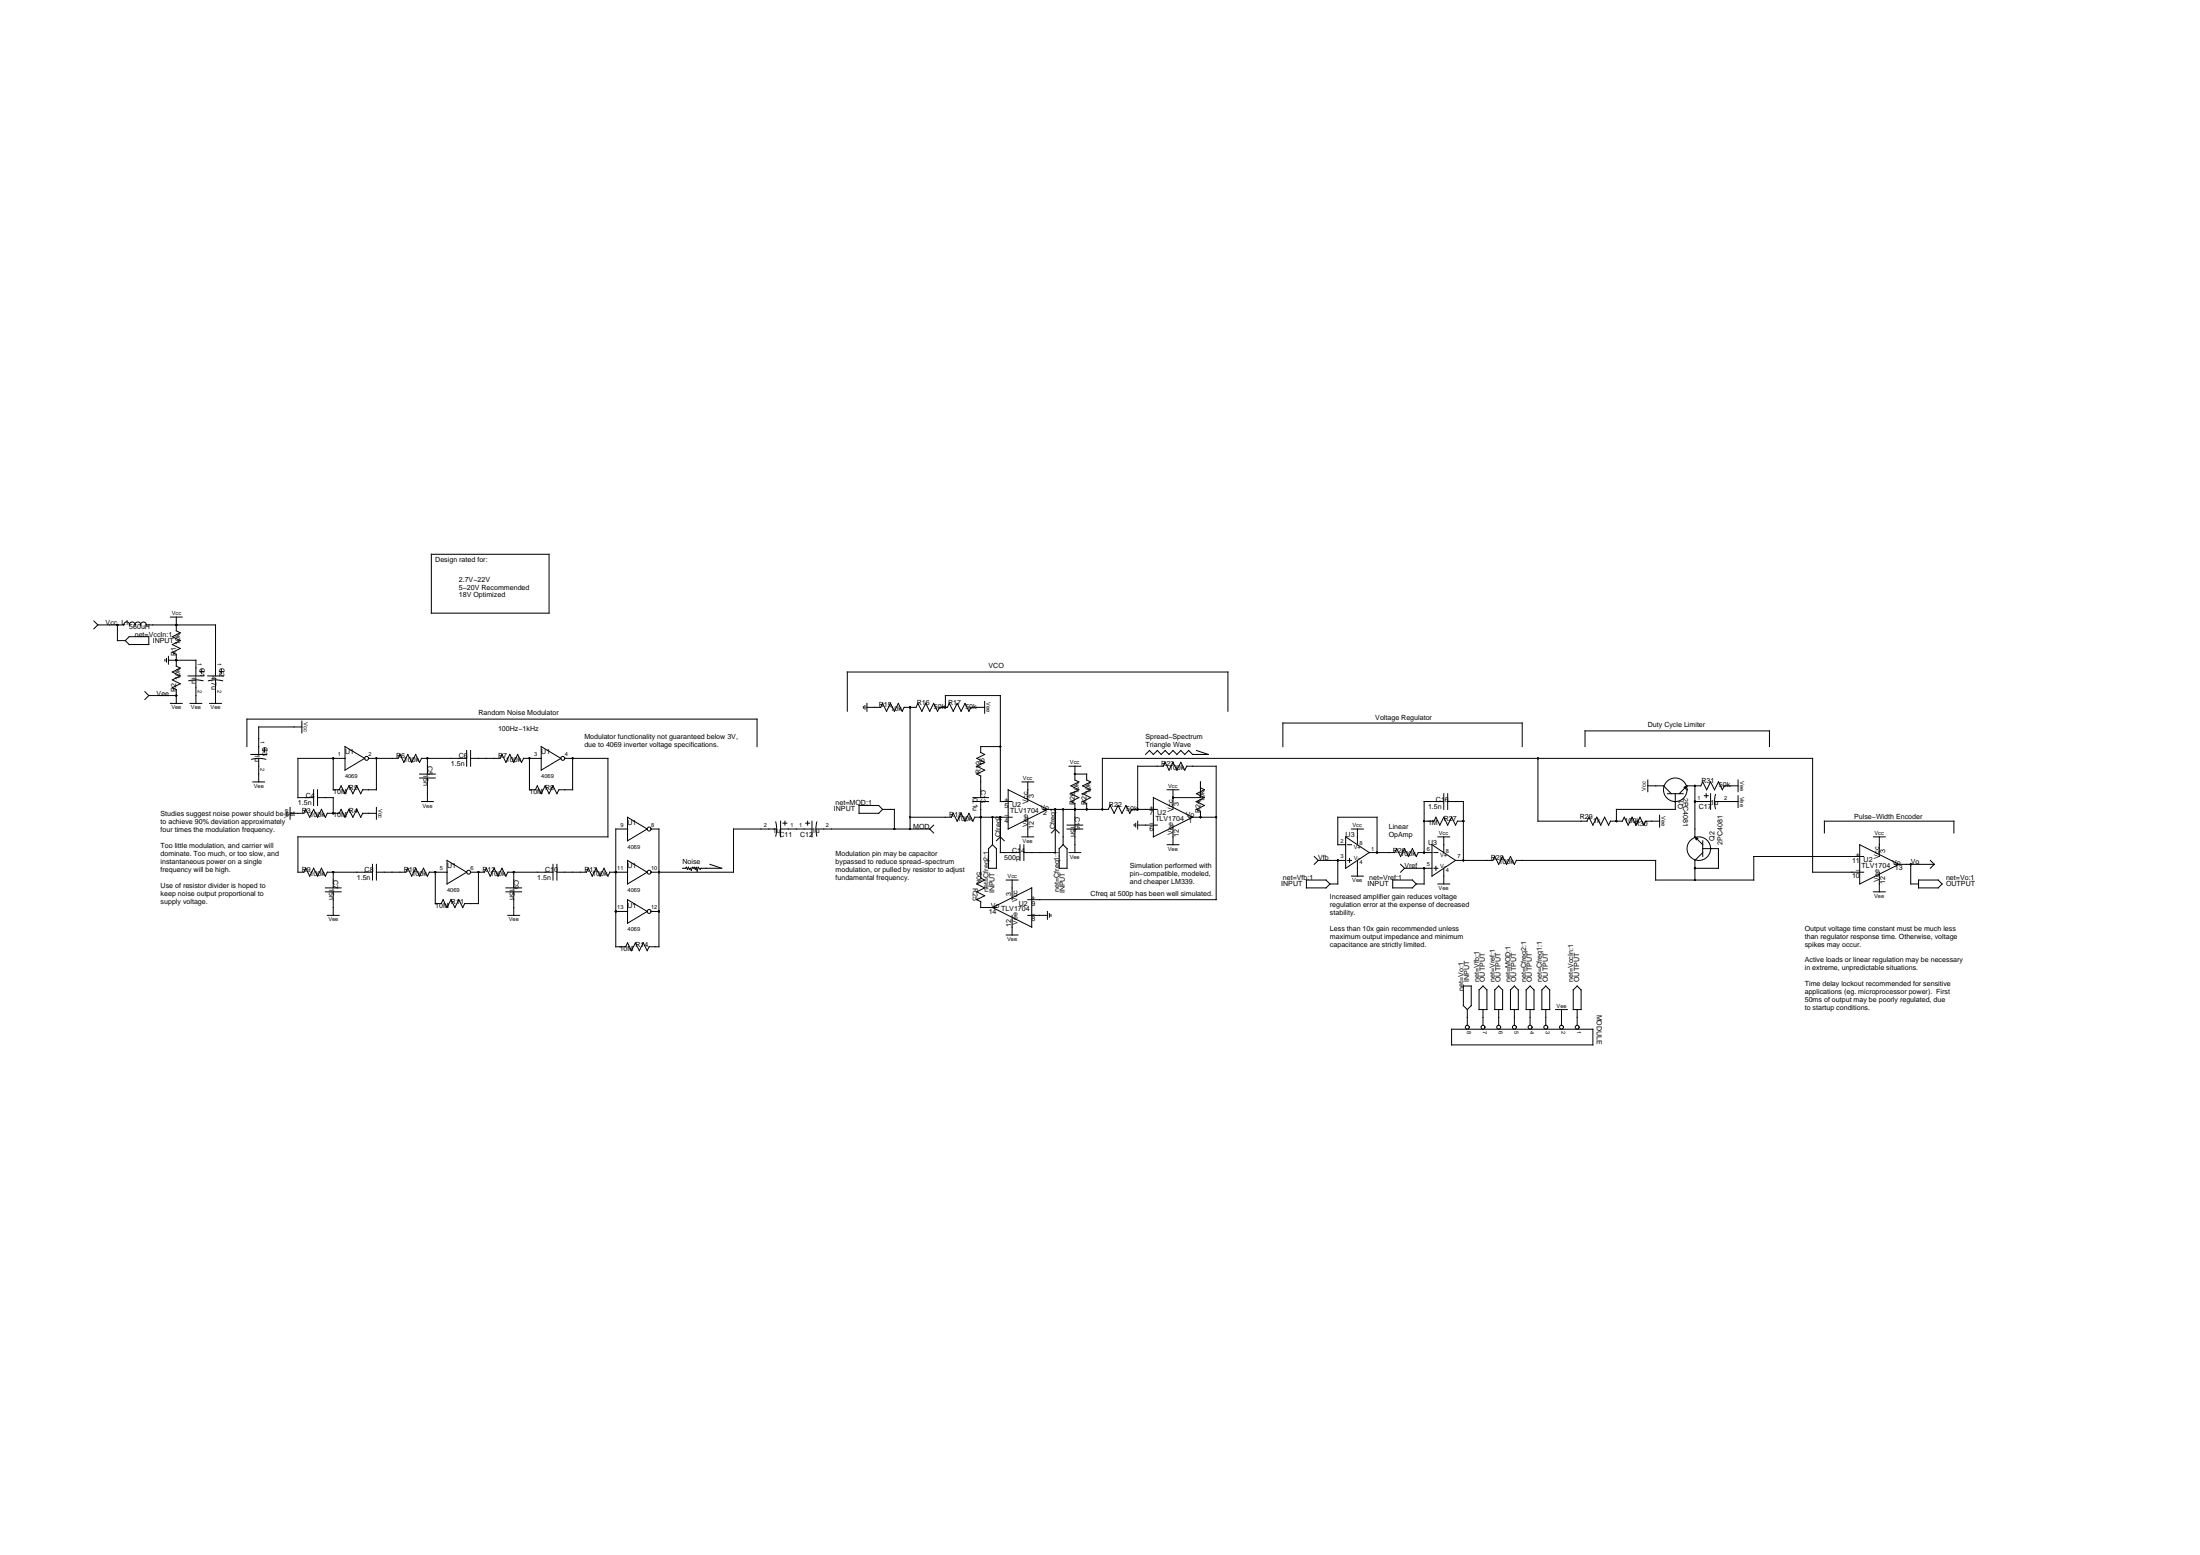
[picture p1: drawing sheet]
<svg xmlns="http://www.w3.org/2000/svg" width="297mm" height="210mm" viewBox="0 0 297 210" stroke-linecap="round" stroke-linejoin="round" font-family="sans-serif">
<g fill="none" stroke="#000" stroke-width=".14">
<path d="M58.2 74.8h15.9v8h-15.9zM12.7 83.8l.5 .6M13.2 84.4h3.5a.39 .39 0 0 1 .4-.4 .39 .39 0 0 1 .4 .4 .38 .38 0 0 1 .4-.4 .38 .38 0 0 1 .3 .4 .38 .38 0 0 1 .4-.4 .38 .38 0 0 1 .4 .4 .39 .39 0 0 1 .4-.4 .39 .39 0 0 1 .4 .4h9.3v6.8M13.2 84.4l-.5 .5M15.9 84.4v2.1h1M17.4 85.9h2.7v1.1h-2.7l-.5-.5zM19.6 93.4l.5 .5M20.1 93.9h3.7M20.1 93.9l-.5 .5M22.3 89v.2M22.5 88.9v.5M22.7 89.1h3.7v2.1"/>
<path d="M22.7 88.6v1.1M23 95h1.6M23 83.3h1.6M23.8 83.3v1.9l.5 .2-1 .5 1 .6-1 .5 1 .5-1 .6 .5 .2v1.6l.5 .3-1 .5 1 .5-1 .6 1 .5-1 .5 .5 .3v1.9M25.4 91.2h2.1M25.5 91.9l.9-.1 1 .1M25.7 95h1.5M26.4 91.8v3.2M27 90.7h.5M27.2 90.4v.5M28 91.2h2.2M28.1 91.9l1-.1 1 .1"/>
<path d="M28.3 95h1.6M29.1 91.8v3.2M29.6 90.7h.6M29.9 90.4v.5M40.8 98.1h-5.9v3.7M40.8 97.3v1.6M114.4 96v-5.3h51.4v5.3M116.6 95.4v.2M116.8 95.2v.5M117 95v1M119.2 95l.5 1 .5-1 .6 1 .5-1 .5 1 .3-.5h1.6l.2-.5 .6 1 .5-1 .5 1 .6-1 .5 1 .3-.5h1l.3-.5 .5 1 .5-1 .6 1 .5-1 .5 1 .3-.5M119.2 95l-.3 .5h-1.9"/>
<path d="M122.9 95.5v16.4M127.6 95.5v-1.6h7.5v14.3h1.6M131.1 95.5h1.8M132.9 94.7v1.6M33.3 100.8v-3.7h68.9v3.7M33.9 101.8h2.1M34 102.5l.9-.1 1 .1M34.1 105.5h1.6M34.9 102.4v3.1M35.5 101.3h.5M35.7 101v.5M39.2 109.8h1.8"/>
<path d="M39.2 109v1.6M41 117.7l.3-.5 .5 1.1 .5-1.1 .6 1.1 .5-1.1 .5 1.1 .3-.6h6.1M42.3 106.6v2.1M42.9 107.7h2.1v2.1M42.9 106.6v2.1M43.9 119.9h2.2M45 102.4v4.2h.8l.3-.5M45 117.7v2.2M46.1 109.3l.5 1 .5-1 .5 1 .6-1 .5 1 .3-.5h1.8M46.1 109.3l-.3 .5h-1.6l-.3 .5-.5-1-.5 1-.6-1-.5 1-.5-1-.3 .5M46.6 102.4h-6.4v5.3h2.1M46.6 100.8l2.6 1.6-2.6 1.6z"/>
<path d="M49.8 102.4h3.9l.3-.6 .5 1.1 .6-1.1 .5 1.1 .5-1.1 .5 1.1 .3-.5h6.1M50.3 116.7v2.1M50.8 102.4v4.2h-1.8l-.3 .5-.5-1-.6 1-.5-1-.5 1-.5-1M50.8 109v1.6M50.8 116.7v2.1M50.8 117.7h4M54.8 117.7l.3-.5 .5 1.1 .5-1.1 .5 1.1 .6-1.1 .5 1.1 .3-.6h2.4M56.6 104.5h2.2M56.6 105h2.2M56.9 108.2h1.6M57.7 102.4v2.1M57.7 105v3.2"/>
<path d="M58.8 117.7v4.3h.8l.2-.6M60.4 116.1l2.6 1.6-2.6 1.6zM63 101.3v2.1M63.5 102.4h4l.3-.6 .5 1.1 .5-1.1 .6 1.1 .5-1.1 .5 1.1 .3-.5h2.4M63.5 117.7h1.9M63.5 101.3v2.1M64.6 117.7v4.3h-1.9l-.2 .5-.6-1.1-.5 1.1-.5-1.1-.5 1.1-.6-1.1M65.4 117.7l.3-.5 .5 1.1 .5-1.1 .5 1.1 .6-1.1 .5 1.1 .3-.6h6.1M68.3 119.9h2.1M69.4 117.7v2.2M71.5 102.4v4.2h.8M73.1 100.8l2.6 1.6-2.6 1.6z"/>
<path d="M74.7 116.7v2.1M75.2 117.7h4M75.2 116.7v2.1M76.3 102.4h5.8v10.6h-41.9v4.7h.8M77.3 102.4v4.2h-1.8l-.3 .5-.5-1-.6 1-.5-1-.5 1-.6-1-.2 .5M79.2 117.7l.2-.5 .6 1.1 .5-1.1 .5 1.1 .6-1.1 .5 1.1 .2-.6h2.4M84.7 111.9h-1.6v15.9h1.4M84.7 110.3l2.7 1.6-2.7 1.6zM84.7 116.1l2.7 1.6-2.7 1.6zM87.9 111.9h1.1v15.9h-1.4l-.2 .5-.6-1-.5 1-.5-1-.5 1-.6-1-.2 .5M95.9 116.7l1.5 .5h-2.7l-.2 .1-.2-.2-.2 .5-.1-.5-.1 .2-.2-.2-.1 .1-.1-.1-.2 .4-.1-.3-.1 .1-.2-.2-.1 .2-.1-.2-.2 .1h-.4M104.7 110.9l.2 1-.2 1"/>
<path d="M104.9 111.9h-5.9v5.8h-11.1M105.4 111.9h4.2M105.4 110.8v2.2M105.7 111.1h.5M106 110.8v.6M108.8 111.1h.5M109 110.8v.6M109.6 110.8v2.2M110.2 111.9h15.3M110.3 110.9l-.1 1 .1 1M116 108.7h2.6l.6 .6-.6 .5h-2.6zM119.2 109.3h1.6v2.6"/>
<path d="M122.9 110.3h5.6l.2-.5 .5 1 .6-1 .5 1 .5-1 .6 1 .2-.5h5.1M125.5 111.9l.6 .5M126.1 111.4l-.6 .5M131.4 108.2h2.1M131.4 107.7h2.1M131.9 104.5l.5 .2v3M132.4 108.2v10.3l.5 .3M132.9 118.8l-1 .5 1 .6-1 .5 1 .5-1 .5 .5 .3v.8h2.1M134 114l.5 .6v2.6h-1v-2.6zM134 110.3v3.7M134.5 113.5l.6-.5 .5 .5M135.1 110.3v4.8h2.6"/>
<path d="M135.1 100.8h-2.7v.8l.5 .2-1 .6 1 .5-1 .5 1 .6-1 .5M135.9 118.8h1.5M136.1 106.6l5.3 2.7-5.3 2.6zM136.7 118.8v2.6M137.7 114v2.1M138 105.5h1.6M138 113h1.6M138.2 114v2.1M138.8 105.5v2.7M138.8 110.3v2.7M140.9 109.3h8.7l.3-.6 .5 1.1 .6-1.1 .5 1.1 .5-1.1 .5 1.1 .3-.5h3.5M142 112.4l.5-.5 .5 .5"/>
<path d="M142.5 109.3v5.8h-4.3M143 114.6l.5-.6 .6 .6v2.6h-1.1zM143.5 109.3v4.7M144.1 111.4h2.1M144.1 111.9h2.1M144.3 115.1h1.6M144.3 103.4h1.6M145.1 103.4v1.9l.6 .2-1.1 .6 1.1 .5-1.1 .5 1.1 .6-1.1 .5 .5 .3v2.9M145.1 111.9v3.2M145.1 104.5h1.6v.8l.5 .2-1 .6 1 .5-1 .5 1 .6-1 .5 .5 .3v.8M148.8 109.3v-6.9h95.9v15.3h6.9M153.1 111.3v.2"/>
<path d="M153.3 111.1v.5M153.6 111.4h2.7M153.6 109.3v-5.9h3.5l.2-.5 .5 1.1 .6-1.1 .5 1.1 .5-1.1 .6 1.1 .2-.6h4v18h-25.4M153.6 110.8v1.1M155.7 107.7l5.3 2.6-5.3 2.7zM157.6 114h1.6M157.6 106.6h1.6M158.4 106.6v2.7M158.4 111.4v2.6M160.5 110.3h3.7M161.6 101.3l1.5 .5h-2.1l-.5-.5-.5 .5-.6-.5-.5 .5-.5-.5-.6 .5-.5-.5-.5 .5-.5-.5-.6 .5-.5-.5-.5 .5M162.1 105.5v2.2h-3.7"/>
<path d="M162.1 106.3l.5 .3-1 .5 1 .6-1 .5 1 .5-1 .6 .5 .2M162.1 109.5v.8M173.2 100.8v-3.2h32.3v3.2M176.4 118.8h2.6l.6 .5-.6 .6h-2.6zM177.4 115.6l.6 .5M178 116.1h3.7M178 116.1l-.6 .6M180.6 116.1v3.2h-1M181.7 114h-1.1v-3.7h5.3v4.8M181.7 113l3.2 2.1-3.2 2.1zM182 114h.5M182 116.1h.5"/>
<path d="M182.2 115.9v.5M182.5 111.9h1.6M182.5 118.3h1.6M183.3 111.9v2.1M183.3 116.1v2.2M184.9 115.1h3.4l.3-.5 .5 1 .5-1 .6 1 .5-1 .5 1 .3-.5h1.8M188 118.8h2.7l.5 .5-.5 .6h-2.7zM189.1 116.7l.5 .5M189.6 117.2h3.7M189.6 117.2l-.5 .5M192.3 117.2v2.1h-1.1M192.3 110.8h1.3l.3-.5 .5 1.1 .5-1.1 .6 1.1 .5-1.1 .5 1.1 .3-.6h.8"/>
<path d="M193.3 114l3.2 2.1-3.2 2.2zM193.6 115.1h.5M193.6 117.2h.5M193.9 116.9v.6M194.1 113h1.6M194.1 119.3h1.6M194.9 108.2h-2.6v6.9M194.9 107.1v2.2M194.9 113v2.1M194.9 117.2v2.1M195.5 108.2h2.1v7.9M195.5 107.1v2.2"/>
<path d="M196.5 116.1h5.1M207.6 102.4v8.4h6.7l.2-.5 .6 1.1 .5-1.1 .5 1.1 .6-1.1 .5 1.1 .2-.6h1.6l.3-.5 .5 1.1 .6-1.1 .5 1.1 .5-1.1 .6 1.1M214 100.8v-2.1h24.9v2.1M222.5 106.1h2.1l1.1 1M222.5 105.3v1.6M224.1 110.8h-1.9l-.3 .6M224.1 110.1v1.5M225.1 107.1h2.2M226.2 107.1v2.2h-8v1.5M227.4 106.3l.4-.2-.2 .4zM227.8 106.1h1.8l.3-.6 .5 1.1 .6-1.1 .5 1.1 .5-1.1 .5 1.1 .3-.5h1.9M227.8 106.1l-1.1 1"/>
<path d="M228.8 108.2h2.2M228.8 106.1v6.9M228.8 113l1.1 1M228.8 113l.4 .2-.2 .1zM229.9 114.6h2.1v2.6h-3.2M229.9 115.1l-1.1 1v2.7M229.9 113.5v2.1M230.1 107.4h.5M230.4 107.1v.6M231 107.1v2.2M231.5 108.2h3.2M231.6 107.2l-.1 1 .1 1"/>
<path d="M234.7 105.3v1.6M234.7 107.4v1.6M246.3 112.4v-1.6h17.5v1.6M251.1 114l5.3 2.7-5.3 2.6zM251.6 115.6h-14.8v3.2h-13.3v-2.7h-18.8l-.2 .6-.6-1.1-.5 1.1-.5-1.1-.6 1.1-.5-1.1-.2 .5M252.9 113h1.6M253.7 113v2.6M253.7 117.7v2.7M255.9 116.7h5.3M258 116.7v2.6h1M259 118.8h2.7l.5 .5-.5 .6h-2.7zM260.6 116.1l.6 .6"/>
<path d="M261.2 116.7l-.6 .5M43.9 120.4h2.2M44.2 123.6h1.6M45 120.4v3.2M68.3 120.4h2.1M68.6 123.6h1.6M69.4 120.4v3.2M83.1 123h1.6M84.7 121.4l2.7 1.6-2.7 1.6zM87.9 123h1.1M134 122.5l5.3-2.6v5.3zM135.9 126.2h1.5"/>
<path d="M136.7 123.6v2.6M138.8 123.6h2.6M141.4 123v1.1M141.7 123.3v.5M141.9 123.5v.2M196 138.9h19.1v2.1h-19.1zM197.6 133.1h1v2.6l-.5 .6-.5-.6zM198.1 136.3v2.1M199.7 133.6l.5-.5 .6 .5v2.7h-1.1zM200.2 136.3v2.1M202.3 136.3v2.1M202.3 133.1l.6 .5v2.7h-1.1v-2.7z"/>
<path d="M203.9 133.6l.6-.5 .5 .5v2.7h-1.1zM204.5 136.3v2.1M206.1 133.6l.5-.5 .5 .5v2.7h-1zM206.6 136.3v2.1M208.2 133.6l.5-.5 .5 .5v2.7h-1zM208.7 136.3v2.1M210 136.3h1.6M210.8 136.3v2.1M212.4 133.6l.5-.5 .6 .5v2.7h-1.1zM212.9 136.3v2.1M252.9 120.4h1.6"/>
<circle cx="49.5" cy="102.4" r=".26"/>
<circle cx="63.3" cy="117.7" r=".26"/>
<circle cx="76" cy="102.4" r=".26"/>
<circle cx="87.6" cy="117.7" r=".26"/>
<circle cx="87.6" cy="111.9" r=".26"/>
<circle cx="226.2" cy="106.6" r="1.59"/>
<circle cx="229.4" cy="114.6" r="1.59"/>
<circle cx="87.6" cy="123" r=".26"/>
<circle cx="198.1" cy="138.7" r=".26"/>
<circle cx="200.2" cy="138.7" r=".26"/>
<circle cx="202.3" cy="138.7" r=".27"/>
<circle cx="204.5" cy="138.7" r=".26"/>
<circle cx="206.6" cy="138.7" r=".26"/>
<circle cx="208.7" cy="138.7" r=".26"/>
<circle cx="210.8" cy="138.7" r=".26"/>
<circle cx="212.9" cy="138.7" r=".26"/>
</g>
<g fill="#000">
<circle cx="15.9" cy="84.4" r=".13"/>
<circle cx="23.8" cy="89.1" r=".13"/>
<circle cx="23.8" cy="93.9" r=".13"/>
<circle cx="23.8" cy="84.4" r=".13"/>
<circle cx="122.9" cy="95.5" r=".13"/>
<circle cx="127.6" cy="95.5" r=".13"/>
<circle cx="45" cy="117.7" r=".13"/>
<circle cx="45" cy="102.4" r=".13"/>
<circle cx="45" cy="109.8" r=".13"/>
<circle cx="50.8" cy="102.4" r=".13"/>
<circle cx="57.7" cy="102.4" r=".13"/>
<circle cx="58.8" cy="117.7" r=".13"/>
<circle cx="64.6" cy="117.7" r=".13"/>
<circle cx="69.4" cy="117.7" r=".13"/>
<circle cx="71.5" cy="102.4" r=".13"/>
<circle cx="77.3" cy="102.4" r=".13"/>
<circle cx="83.1" cy="117.7" r=".13"/>
<circle cx="89" cy="117.7" r=".13"/>
<circle cx="120.8" cy="111.9" r=".13"/>
<circle cx="122.9" cy="110.3" r=".13"/>
<circle cx="122.9" cy="111.9" r=".13"/>
<circle cx="132.4" cy="110.3" r=".13"/>
<circle cx="134" cy="110.3" r=".13"/>
<circle cx="135.1" cy="100.8" r=".13"/>
<circle cx="135.1" cy="110.3" r=".13"/>
<circle cx="142.5" cy="109.3" r=".13"/>
<circle cx="143.5" cy="109.3" r=".13"/>
<circle cx="145.1" cy="104.5" r=".13"/>
<circle cx="145.1" cy="109.3" r=".13"/>
<circle cx="146.7" cy="109.3" r=".13"/>
<circle cx="148.8" cy="109.3" r=".13"/>
<circle cx="153.6" cy="109.3" r=".13"/>
<circle cx="158.4" cy="107.7" r=".13"/>
<circle cx="162.1" cy="110.3" r=".13"/>
<circle cx="164.2" cy="110.3" r=".13"/>
<circle cx="180.6" cy="116.1" r=".13"/>
<circle cx="185.9" cy="115.1" r=".13"/>
<circle cx="192.3" cy="117.2" r=".13"/>
<circle cx="192.3" cy="110.8" r=".13"/>
<circle cx="192.3" cy="115.1" r=".13"/>
<circle cx="197.6" cy="110.8" r=".13"/>
<circle cx="197.6" cy="116.1" r=".13"/>
<circle cx="207.6" cy="102.4" r=".13"/>
<circle cx="218.2" cy="110.8" r=".13"/>
<circle cx="228.8" cy="108.2" r=".13"/>
<circle cx="228.8" cy="117.2" r=".13"/>
<circle cx="228.8" cy="118.8" r=".13"/>
<circle cx="228.8" cy="106.1" r=".13"/>
<circle cx="258" cy="116.7" r=".13"/>
<circle cx="83.1" cy="123" r=".13"/>
<circle cx="89" cy="123" r=".13"/>
</g>
<g font-size="1">
<text x="58.8" y="75.9">Design rated for:</text>
<text x="61.9" y="78.5">2.7V−22V</text>
<text x="61.9" y="79.6">5−20V Recommended</text>
<text x="61.9" y="80.6">18V Optimized</text>
<text x="14.3" y="84.4">Vcc L1</text>
<text x="17.4" y="84.9">560uH</text>
<text x="18.2" y="85.9">net=VccIn:1</text>
<text x="20.6" y="86.7">INPUT</text>
<text x="23.8" y="88.6" transform="rotate(-90 23.8 88.6)">R1</text>
<text x="24.3" y="87" transform="rotate(-90 24.3 87)">10k</text>
<text x="21.2" y="93.9">Vee</text>
<text x="23.8" y="93.4" transform="rotate(-90 23.8 93.4)">R2</text>
<text x="24.3" y="91.8" transform="rotate(-90 24.3 91.8)">10k</text>
<text x="25.9" y="91.2" transform="rotate(90 25.9 91.2)">1u</text>
<text x="27" y="90.2" transform="rotate(90 27 90.2)">C1</text>
<text x="28.6" y="91.2" transform="rotate(90 28.6 91.2)">4.7u</text>
<text x="29.6" y="90.2" transform="rotate(90 29.6 90.2)">C2</text>
<text x="118.6" y="95.5">R15</text>
<text x="123.8" y="95.1">R16</text>
<text x="126.1" y="95.7">50k</text>
<text x="128" y="95.1">R17</text>
<text x="130.3" y="95.7">50k</text>
<text x="133.5" y="90.2">VCO</text>
<text x="34.4" y="101.8" transform="rotate(90 34.4 101.8)">1u</text>
<text x="35.5" y="100.8" transform="rotate(90 35.5 100.8)">C3</text>
<text x="46.6" y="101.8">U1</text>
<text x="64.6" y="96.5">Random Noise Modulator</text>
<text x="67.2" y="98.7">100Hz−1kHz</text>
<text x="73.1" y="101.8">U1</text>
<text x="78.9" y="99.7">Modulator functionality not guaranteed below 3V,</text>
<text x="78.9" y="100.8">due to 4069 inverter voltage specifications.</text>
<text x="120.2" y="96">10k</text>
<text x="154.7" y="99.7">Spread−Spectrum</text>
<text x="154.7" y="100.8">Triangle Wave</text>
<text x="185.7" y="97.3">Voltage Regulator</text>
<text x="222.5" y="98.1">Duty Cycle Limiter</text>
<text x="41.3" y="107.7">C4</text>
<text x="45" y="107.1">10M</text>
<text x="47.1" y="106.6">R5</text>
<text x="53.5" y="102.4">R6</text>
<text x="54.5" y="102.9">100k</text>
<text x="57.2" y="104.5" transform="rotate(90 57.2 104.5)">15n</text>
<text x="57.7" y="103.4" transform="rotate(90 57.7 103.4)">C5</text>
<text x="60.9" y="103.4">1.5n</text>
<text x="61.9" y="102.4">C6</text>
<text x="67.2" y="102.4">R7</text>
<text x="68.3" y="102.9">100k</text>
<text x="71.5" y="107.1">10M</text>
<text x="73.6" y="106.6">R8</text>
<text x="131.4" y="107.7" transform="rotate(90 131.4 107.7)">0.1u</text>
<text x="132.4" y="104.5" transform="rotate(-90 132.4 104.5)">R19</text>
<text x="132.4" y="106.6" transform="rotate(90 132.4 106.6)">C13</text>
<text x="132.9" y="103.4" transform="rotate(-90 132.9 103.4)">16</text>
<text x="139.6" y="107.7" transform="rotate(-90 139.6 107.7)">3</text>
<text x="145.7" y="107.1" transform="rotate(-90 145.7 107.1)">10k</text>
<text x="147.2" y="107.1" transform="rotate(-90 147.2 107.1)">10k</text>
<text x="156.8" y="103.4">R23</text>
<text x="157.8" y="104">100k</text>
<text x="227.3" y="107.7" transform="rotate(90 227.3 107.7)">2PC4081</text>
<text x="229.7" y="105.7">R31</text>
<text x="232.1" y="106.3">50k</text>
<text x="21.7" y="110.2">Studies suggest noise power should be set</text>
<text x="21.7" y="111.3">to achieve 90% deviation approximately</text>
<text x="21.7" y="112.3">four times the modulation frequency.</text>
<text x="40.2" y="108.7">1.5n</text>
<text x="40.8" y="109.8">R3</text>
<text x="41.8" y="110.3">100k</text>
<text x="45" y="110.3">10M</text>
<text x="47.1" y="109.8">R4</text>
<text x="84.7" y="111.4">U1</text>
<text x="104.3" y="112.4">1u</text>
<text x="105.2" y="113">C11</text>
<text x="108" y="113">C12</text>
<text x="109.6" y="112.4">1u</text>
<text x="112.6" y="109.5">INPUT</text>
<text x="112.8" y="108.7">net=MOD:1</text>
<text x="123.3" y="111.9">MOD</text>
<text x="128.2" y="110.3">R18</text>
<text x="129.2" y="110.8">100k</text>
<text x="135.1" y="113" transform="rotate(-90 135.1 113)">Cfreq2</text>
<text x="135.6" y="111.1">4</text>
<text x="135.6" y="109">5</text>
<text x="135.6" y="110.3">−</text>
<text x="135.6" y="108.2">+</text>
<text x="136.4" y="109.8">TLV1704</text>
<text x="136.7" y="109">U2</text>
<text x="138.8" y="111.6" transform="rotate(-90 138.8 111.6)">Vee</text>
<text x="138.8" y="108.5" transform="rotate(-90 138.8 108.5)">Vcc</text>
<text x="139.6" y="111.9" transform="rotate(-90 139.6 111.9)">12</text>
<text x="140.5" y="109.3">Vo</text>
<text x="140.9" y="110.1">2</text>
<text x="142.5" y="111.9" transform="rotate(-90 142.5 111.9)">Cfreq1</text>
<text x="144.6" y="111.4" transform="rotate(90 144.6 111.4)">15n</text>
<text x="145.1" y="108.7" transform="rotate(-90 145.1 108.7)">R20</text>
<text x="145.1" y="110.3" transform="rotate(90 145.1 110.3)">C15</text>
<text x="146.7" y="108.7" transform="rotate(-90 146.7 108.7)">R21</text>
<text x="149.7" y="108.9">R22</text>
<text x="152.1" y="109.4">50k</text>
<text x="155.2" y="112.2">6</text>
<text x="155.2" y="110.1">7</text>
<text x="155.2" y="111.4">−</text>
<text x="155.2" y="109.3">+</text>
<text x="156" y="110.8">TLV1704</text>
<text x="156.3" y="110.1">U2</text>
<text x="158.4" y="112.7" transform="rotate(-90 158.4 112.7)">Vee</text>
<text x="158.4" y="109.6" transform="rotate(-90 158.4 109.6)">Vcc</text>
<text x="159.2" y="112.9" transform="rotate(-90 159.2 112.9)">12</text>
<text x="159.2" y="108.8" transform="rotate(-90 159.2 108.8)">3</text>
<text x="160.1" y="110.3">Vo</text>
<text x="160.5" y="111.1">1</text>
<text x="162.1" y="109.8" transform="rotate(-90 162.1 109.8)">R24</text>
<text x="162.6" y="108.2" transform="rotate(-90 162.6 108.2)">10k</text>
<text x="181.7" y="113">U3</text>
<text x="187.5" y="111.9">Linear</text>
<text x="187.5" y="113">OpAmp</text>
<text x="192.8" y="109.3">1.5n</text>
<text x="192.8" y="111.4">1M</text>
<text x="193.9" y="108.2">C16</text>
<text x="194.9" y="110.8">R27</text>
<text x="213.3" y="110.5">R29</text>
<text x="215.1" y="111">1k</text>
<text x="219.3" y="111">100k</text>
<text x="220.7" y="111.6">R30</text>
<text x="227.3" y="109.3" transform="rotate(-90 227.3 109.3)">Q1</text>
<text x="229.4" y="109.3">C17</text>
<text x="231" y="108.7">1u</text>
<text x="231.5" y="113.5" transform="rotate(-90 231.5 113.5)">Q2</text>
<text x="250.3" y="110.5">Pulse−Width Encoder</text>
<text x="21.7" y="114.5">Too little modulation, and carrier will</text>
<text x="21.7" y="115.5">dominate. Too much, or too slow, and</text>
<text x="21.7" y="116.6">instantaneous power on a single</text>
<text x="21.7" y="117.7">frequency will be high.</text>
<text x="21.7" y="119.8">Use of resistor divider is hoped to</text>
<text x="40.8" y="117.7">R9</text>
<text x="41.8" y="118.3">100k</text>
<text x="44.5" y="119.9" transform="rotate(90 44.5 119.9)">15n</text>
<text x="45" y="118.8" transform="rotate(90 45 118.8)">C7</text>
<text x="48.2" y="118.8">1.5n</text>
<text x="49.2" y="117.7">C8</text>
<text x="54.5" y="117.7">R10</text>
<text x="55.6" y="118.3">100k</text>
<text x="60.4" y="117.2">U1</text>
<text x="65.1" y="117.7">R12</text>
<text x="66.2" y="118.3">100k</text>
<text x="68.8" y="119.9" transform="rotate(90 68.8 119.9)">15n</text>
<text x="69.4" y="118.8" transform="rotate(90 69.4 118.8)">C9</text>
<text x="72.5" y="118.8">1.5n</text>
<text x="73.6" y="117.7">C10</text>
<text x="78.9" y="117.7">R13</text>
<text x="80" y="118.3">100k</text>
<text x="84.7" y="117.2">U1</text>
<text x="92.1" y="116.7">Noise</text>
<text x="112.8" y="115.6">Modulation pin may be capacitor</text>
<text x="112.8" y="116.7">bypassed to reduce spread−spectrum</text>
<text x="112.8" y="117.7">modulation, or pulled by resistor to adjust</text>
<text x="112.8" y="118.8">fundamental frequency.</text>
<text x="131.4" y="119.9" transform="rotate(90 131.4 119.9)">R25</text>
<text x="131.9" y="117.7" transform="rotate(90 131.9 117.7)">50k</text>
<text x="135.6" y="116.1">500p</text>
<text x="136.7" y="115.1">C14</text>
<text x="152.5" y="117.2">Simulation performed with</text>
<text x="152.5" y="118.3">pin−compatible, modeled,</text>
<text x="152.5" y="119.3">and cheaper LM339.</text>
<text x="173" y="119.6">INPUT</text>
<text x="173.2" y="118.8">net=Vfb:1</text>
<text x="178" y="116.1">Vfb</text>
<text x="184.6" y="119.6">INPUT</text>
<text x="184.9" y="118.8">net=Vref:1</text>
<text x="188" y="115.1">R26</text>
<text x="189.1" y="115.6">100k</text>
<text x="189.6" y="117.2">Vref</text>
<text x="192.8" y="114">U3</text>
<text x="201.3" y="116.1">R28</text>
<text x="202.3" y="116.7">100k</text>
<text x="232.5" y="114" transform="rotate(-90 232.5 114)">2PC4081</text>
<text x="250.1" y="118.6">10</text>
<text x="250.1" y="116.4">11</text>
<text x="250.6" y="117.8">−</text>
<text x="250.6" y="115.6">+</text>
<text x="251.4" y="117.2">TLV1704</text>
<text x="251.6" y="116.4">U2</text>
<text x="253.7" y="119" transform="rotate(-90 253.7 119)">Vee</text>
<text x="253.7" y="115.9" transform="rotate(-90 253.7 115.9)">Vcc</text>
<text x="254.5" y="119.3" transform="rotate(-90 254.5 119.3)">12</text>
<text x="254.5" y="115.1" transform="rotate(-90 254.5 115.1)">3</text>
<text x="255.5" y="116.7">Vo</text>
<text x="255.8" y="117.5">13</text>
<text x="258" y="116.7">Vo</text>
<text x="262.7" y="118.8">net=Vo:1</text>
<text x="262.7" y="119.6">OUTPUT</text>
<text x="21.7" y="120.9">keep noise output proportional to</text>
<text x="21.7" y="122">supply voltage.</text>
<text x="58.8" y="122.5">10M</text>
<text x="60.9" y="122">R11</text>
<text x="84.7" y="122.5">U1</text>
<text x="133.5" y="120.4" transform="rotate(-90 133.5 120.4)">net=Cfreq2:1</text>
<text x="133.5" y="123.3">14</text>
<text x="133.8" y="122.5">Vo</text>
<text x="134.3" y="120.6" transform="rotate(-90 134.3 120.6)">INPUT</text>
<text x="135.2" y="123">TLV1704</text>
<text x="136.5" y="125.1" transform="rotate(-90 136.5 125.1)">12</text>
<text x="136.5" y="120.9" transform="rotate(-90 136.5 120.9)">3</text>
<text x="137.4" y="124.9" transform="rotate(-90 137.4 124.9)">Vee</text>
<text x="137.4" y="121.7" transform="rotate(-90 137.4 121.7)">Vcc</text>
<text x="137.5" y="122.2">U2</text>
<text x="139.2" y="123.6">−</text>
<text x="139.2" y="121.5">+</text>
<text x="139.3" y="124.4">8</text>
<text x="139.3" y="122.3">9</text>
<text x="143" y="120.4" transform="rotate(-90 143 120.4)">net=Cfreq1:1</text>
<text x="143.8" y="120.6" transform="rotate(-90 143.8 120.6)">INPUT</text>
<text x="147.2" y="120.9">Cfreq at 500p has been well simulated.</text>
<text x="179.6" y="121.4">Increased amplifier gain reduces voltage</text>
<text x="179.6" y="122.4">regulation error at the expense of decreased</text>
<text x="179.6" y="123.5">stability.</text>
<text x="179.6" y="125.6">Less than 10x gain recommended unless</text>
<text x="243.7" y="125.6">Output voltage time constant must be much less</text>
<text x="83.7" y="128.3">10M</text>
<text x="85.8" y="127.8">R14</text>
<text x="179.6" y="126.7">maximum output impedance and minimum</text>
<text x="179.6" y="127.8">capacitance are strictly limited.</text>
<text x="243.7" y="126.7">than regulator response time. Otherwise, voltage</text>
<text x="243.7" y="127.8">spikes may occur.</text>
<text x="243.7" y="129.9">Active loads or linear regulation may be necessary</text>
<text x="243.7" y="131">in extreme, unpredictable situations.</text>
<text x="197.6" y="133.8" transform="rotate(-90 197.6 133.8)">net=Vo:1</text>
<text x="198.4" y="132.6" transform="rotate(-90 198.4 132.6)">INPUT</text>
<text x="199.7" y="132.6" transform="rotate(-90 199.7 132.6)">net=Vfb:1</text>
<text x="200.5" y="132.6" transform="rotate(-90 200.5 132.6)">OUTPUT</text>
<text x="201.8" y="132.6" transform="rotate(-90 201.8 132.6)">net=Vref:1</text>
<text x="202.6" y="132.6" transform="rotate(-90 202.6 132.6)">OUTPUT</text>
<text x="203.9" y="132.6" transform="rotate(-90 203.9 132.6)">net=MOD:1</text>
<text x="204.7" y="132.6" transform="rotate(-90 204.7 132.6)">OUTPUT</text>
<text x="206.1" y="132.6" transform="rotate(-90 206.1 132.6)">net=Cfreq2:1</text>
<text x="206.8" y="132.6" transform="rotate(-90 206.8 132.6)">OUTPUT</text>
<text x="208.2" y="132.6" transform="rotate(-90 208.2 132.6)">net=Cfreq1:1</text>
<text x="209" y="132.6" transform="rotate(-90 209 132.6)">OUTPUT</text>
<text x="212.4" y="132.6" transform="rotate(-90 212.4 132.6)">net=VccIn:1</text>
<text x="213.2" y="132.6" transform="rotate(-90 213.2 132.6)">OUTPUT</text>
<text x="215.6" y="137" transform="rotate(90 215.6 137)">MODULE</text>
<text x="243.7" y="133.1">Time delay lockout recommended for sensitive</text>
<text x="243.7" y="134.1">applications (eg. microprocessor power). First</text>
<text x="243.7" y="135.2">50ms of output may be poorly regulated, due</text>
<text x="243.7" y="136.3">to startup conditions.</text>
</g>
<g font-size=".8">
<text x="23.2" y="83">Vcc</text>
<text x="26.7" y="89.5" transform="rotate(90 26.7 89.5)">1</text>
<text x="29.4" y="89.5" transform="rotate(90 29.4 89.5)">1</text>
<text x="23.1" y="95.8">Vee</text>
<text x="25.8" y="95.8">Vee</text>
<text x="26.7" y="93.1" transform="rotate(90 26.7 93.1)">2</text>
<text x="28.4" y="95.8">Vee</text>
<text x="29.4" y="93.1" transform="rotate(90 29.4 93.1)">2</text>
<text x="133.2" y="94.8" transform="rotate(90 133.2 94.8)">Vee</text>
<text x="35.2" y="100.1" transform="rotate(90 35.2 100.1)">1</text>
<text x="41" y="97.5" transform="rotate(90 41 97.5)">Vcc</text>
<text x="34.3" y="106.4">Vee</text>
<text x="35.2" y="103.7" transform="rotate(90 35.2 103.7)">2</text>
<text x="45.6" y="102.1">1</text>
<text x="46.6" y="105">4069</text>
<text x="49.8" y="102.1">2</text>
<text x="72.1" y="102.1">3</text>
<text x="73.1" y="105">4069</text>
<text x="76.3" y="102.1">4</text>
<text x="138.1" y="105.3">Vcc</text>
<text x="144.5" y="103.2">Vcc</text>
<text x="157.7" y="106.3">Vcc</text>
<text x="222.2" y="106.7" transform="rotate(-90 222.2 106.7)">Vcc</text>
<text x="229.2" y="107.9">1</text>
<text x="232.8" y="107.9">2</text>
<text x="234.9" y="105.4" transform="rotate(90 234.9 105.4)">Vee</text>
<text x="234.9" y="107.5" transform="rotate(90 234.9 107.5)">Vee</text>
<text x="38.9" y="110.5" transform="rotate(-90 38.9 110.5)">Vee</text>
<text x="51.1" y="109.2" transform="rotate(90 51.1 109.2)">Vcc</text>
<text x="57" y="109">Vee</text>
<text x="83.8" y="111.6">9</text>
<text x="87.9" y="111.6">8</text>
<text x="103.1" y="111.6">2</text>
<text x="106.7" y="111.6">1</text>
<text x="107.9" y="111.6">1</text>
<text x="111.5" y="111.6">2</text>
<text x="138.1" y="113.8">Vee</text>
<text x="181" y="113.8">2</text>
<text x="182.6" y="111.6">Vcc</text>
<text x="194.3" y="112.7">Vcc</text>
<text x="224.3" y="110.2" transform="rotate(90 224.3 110.2)">Vee</text>
<text x="253.1" y="112.7">Vcc</text>
<text x="59.4" y="117.5">5</text>
<text x="63.5" y="117.5">6</text>
<text x="83.3" y="117.5">11</text>
<text x="84.7" y="114.6">4069</text>
<text x="87.9" y="117.5">10</text>
<text x="136" y="118.5">Vcc</text>
<text x="144.4" y="115.9">Vee</text>
<text x="157.7" y="114.8">Vee</text>
<text x="181" y="115.9">3</text>
<text x="182.6" y="119.1">Vee</text>
<text x="182.8" y="114.6">V+</text>
<text x="182.8" y="116.1">V−</text>
<text x="183.5" y="114">8</text>
<text x="183.5" y="116.7">4</text>
<text x="185.1" y="114.8">1</text>
<text x="192.7" y="116.9">5</text>
<text x="192.7" y="114.8">6</text>
<text x="194.5" y="115.6">V+</text>
<text x="194.5" y="117.2">V−</text>
<text x="195.2" y="115.1">8</text>
<text x="195.2" y="117.7">4</text>
<text x="196.8" y="115.9">7</text>
<text x="44.3" y="124.4">Vee</text>
<text x="60.4" y="120.4">4069</text>
<text x="68.7" y="124.4">Vee</text>
<text x="83.3" y="122.8">13</text>
<text x="84.7" y="120.4">4069</text>
<text x="84.7" y="125.7">4069</text>
<text x="87.9" y="122.8">12</text>
<text x="194.2" y="120.1">Vee</text>
<text x="253" y="121.2">Vee</text>
<text x="136" y="127">Vee</text>
<text x="210.2" y="136">Vee</text>
<text x="198.1" y="139.2" transform="rotate(90 198.1 139.2)">8</text>
<text x="200.2" y="139.2" transform="rotate(90 200.2 139.2)">7</text>
<text x="202.3" y="139.2" transform="rotate(90 202.3 139.2)">6</text>
<text x="204.5" y="139.2" transform="rotate(90 204.5 139.2)">5</text>
<text x="206.6" y="139.2" transform="rotate(90 206.6 139.2)">4</text>
<text x="208.7" y="139.2" transform="rotate(90 208.7 139.2)">3</text>
<text x="210.8" y="139.2" transform="rotate(90 210.8 139.2)">2</text>
<text x="212.9" y="139.2" transform="rotate(90 212.9 139.2)">1</text>
</g>
</svg>
